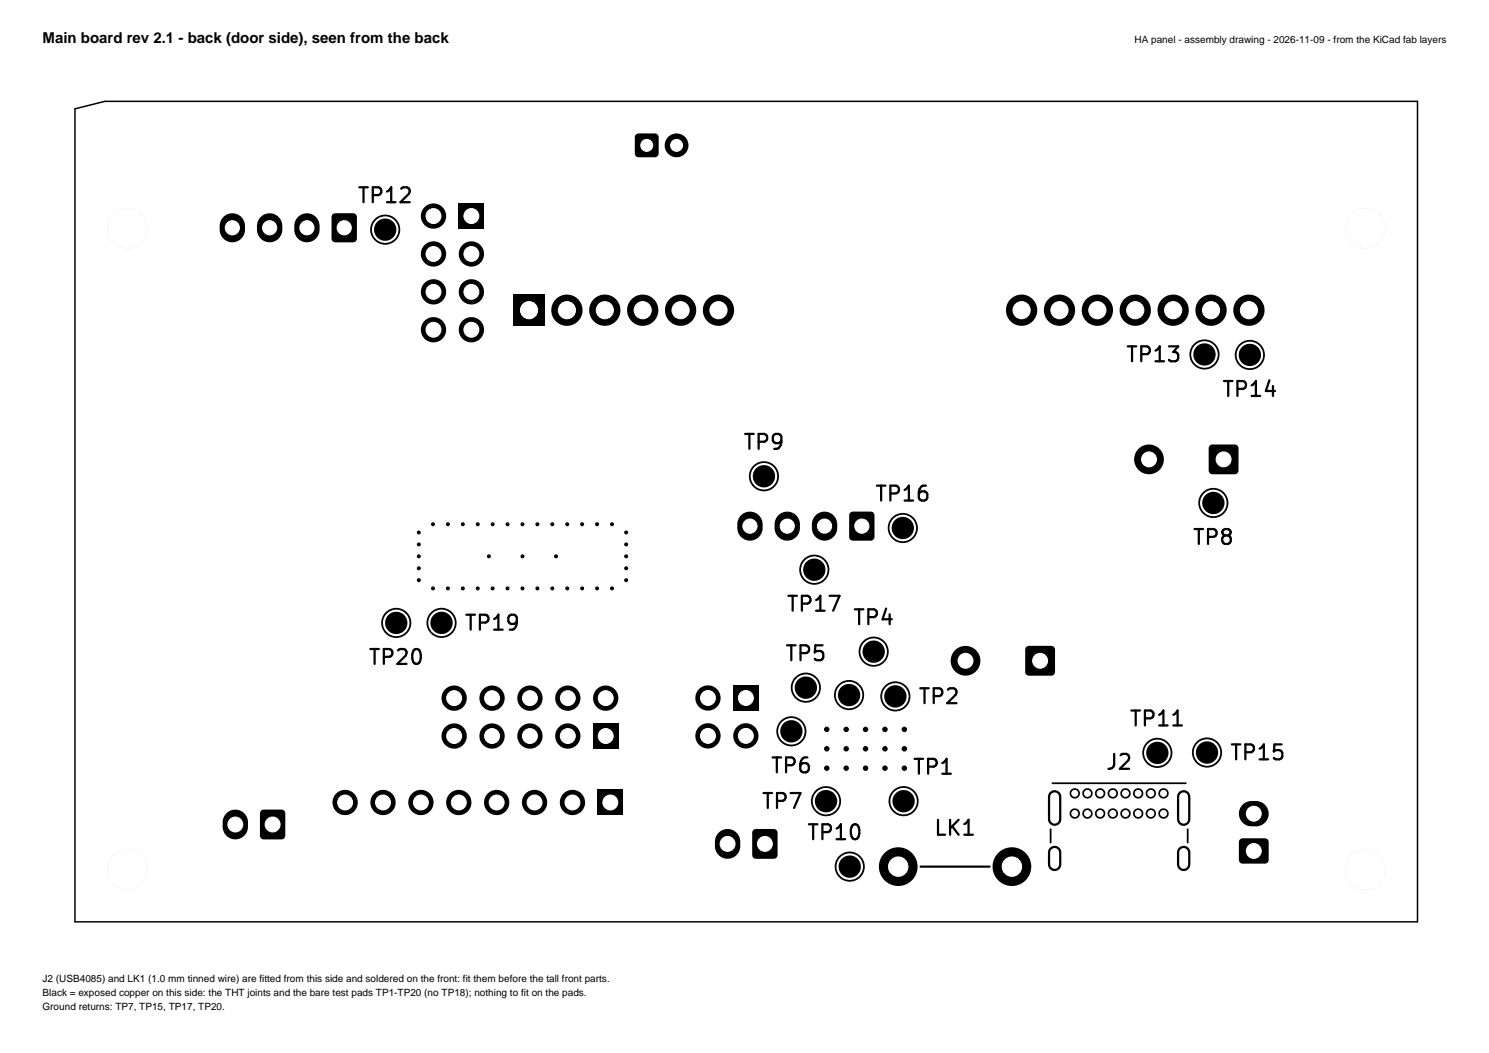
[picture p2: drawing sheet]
<svg xmlns="http://www.w3.org/2000/svg" width="420mm" height="297mm" viewBox="0 0 420 297" stroke-linecap="round" stroke-linejoin="round" font-family="sans-serif">
<g fill="#000">
<path d="M179.4 37.9l.7-.3h4.6a1.05 1.05 0 0 1 1.1 1.1v4.6a1.05 1.05 0 0 1-1.1 1.1h-4.6a1.05 1.05 0 0 1-1-1.1v-4.6zM62.8 61.5a3.7 3.7 0 0 1 4.5-.9 3.7 3.7 0 0 1 1.8 4.2 3.6 3.6 0 0 1-4.2 3.5 3.6 3.6 0 0 1-2.9-4.6l.1-1zM73.3 61.5a3.7 3.7 0 0 1 4.5-.9 3.7 3.7 0 0 1 1.8 4.2 3.6 3.6 0 0 1-4.1 3.5 3.6 3.6 0 0 1-3-4.6l.1-1zM84.3 61a3.7 3.7 0 0 1 4.3-.2 3.7 3.7 0 0 1 1.6 4 3.6 3.6 0 0 1-4.2 3.5 3.6 3.6 0 0 1-3-4.6v-.3a3.6 3.6 0 0 1 1.3-2.4zM93.8 60.5l.8-.4h5a1.05 1.05 0 0 1 1.1 1.1v6.1a1.05 1.05 0 0 1-1.1 1h-5a1.05 1.05 0 0 1-1.1-1v-6.1zM129.4 57.4h7.1v7.1h-7.1zM144.8 83.1h8.8v8.8h-8.8zM341.2 125.7l.8-.3h6.3a1.05 1.05 0 0 1 1 1v6.3a1.05 1.05 0 0 1-1 1.1h-6.3a1.05 1.05 0 0 1-1.1-1.1v-6.3zM209.3 145.1a3.7 3.7 0 0 1 4.3-.2 3.7 3.7 0 0 1 1.5 4 3.6 3.6 0 0 1-4.2 3.6 3.6 3.6 0 0 1-2.9-4.6v-.4a3.6 3.6 0 0 1 1.3-2.4zM219.8 145.1a3.7 3.7 0 0 1 4.3-.2 3.7 3.7 0 0 1 1.5 4 3.6 3.6 0 0 1-4.1 3.6 3.6 3.6 0 0 1-3-4.6v-.4a3.6 3.6 0 0 1 1.3-2.4zM229.8 145.6a3.7 3.7 0 0 1 4.5-.9 3.7 3.7 0 0 1 1.9 4.2 3.6 3.6 0 0 1-4.2 3.6 3.6 3.6 0 0 1-3-4.6l.2-1.1zM239.8 144.6l.8-.3h5a1.05 1.05 0 0 1 1.1 1v6.1a1.05 1.05 0 0 1-1.1 1.1h-5a1.05 1.05 0 0 1-1.1-1.1v-6.1z"/>
<path d="M289.5 182.5l.7-.3h6.3a1.05 1.05 0 0 1 1.1 1v6.3a1.05 1.05 0 0 1-1.1 1.1h-6.3a1.05 1.05 0 0 1-1-1.1v-6.3zM167.3 204h7.1v7.2h-7.1zM206.8 193.3h7.2v7.1h-7.2zM64.1 229.2a3.6 3.6 0 0 1 3.8-.5 3.6 3.6 0 0 1 2.1 3.2 3.8 3.8 0 0 1-4.7 4.7 4.4 4.4 0 0 1-2.3-5.7zM73.6 228.7l.8-.4h5a1.05 1.05 0 0 1 1.1 1.1v6.3a1.05 1.05 0 0 1-1.1 1.1h-5a1.05 1.05 0 0 1-1.1-1.1v-6.3zM168.6 222.8h7.1v7.1h-7.1zM202.5 235.1a3.6 3.6 0 0 1 3.9-1.1 3.6 3.6 0 0 1 2.4 3.4 3.8 3.8 0 0 1-4.6 4.7 4.4 4.4 0 0 1-2.4-5.7zM212.5 234.1l.7-.3h5.1a1.05 1.05 0 0 1 1 1.1v6.3a1.05 1.05 0 0 1-1 1h-5.1a1.05 1.05 0 0 1-1-1v-6.3zM296.3 238.9a1.89 1.89 0 0 1 2-.2 1.89 1.89 0 0 1 1.1 1.7v3.4a1.89 1.89 0 0 1-1.9 1.9 1.89 1.89 0 0 1-1.9-1.9v-3.6zM296 223.6a1.89 1.89 0 0 1 2.1-.6 1.89 1.89 0 0 1 1.3 1.7v6.4a1.89 1.89 0 0 1-1.9 1.8 1.89 1.89 0 0 1-1.9-1.8v-6.4zM332.4 239.3a1.89 1.89 0 0 1 2.1-.7 1.89 1.89 0 0 1 1.3 1.8v3.4a1.89 1.89 0 0 1-1.9 1.9 1.89 1.89 0 0 1-1.9-1.9v-3.6zM332.4 223.6a1.89 1.89 0 0 1 2.1-.6 1.89 1.89 0 0 1 1.3 1.7v6.4a1.89 1.89 0 0 1-1.9 1.8 1.89 1.89 0 0 1-1.9-1.8v-6.4z"/>
<path d="M349.8 236.8l.7-.4h6.3a1.05 1.05 0 0 1 1.1 1.1v5a1.05 1.05 0 0 1-1.1 1.1h-6.3a1.05 1.05 0 0 1-1.1-1.1v-5zM350.8 226.7a5.1 5.1 0 0 1 6.2 .5 3.6 3.6 0 0 1 .5 3.8 3.6 3.6 0 0 1-3.2 2.1 3.8 3.8 0 0 1-3.9-1.2 3.8 3.8 0 0 1-.5-4.1z"/>
<circle cx="190.8" cy="41" r="3.4"/>
<circle cx="35.9" cy="64.4" r="5.7"/>
<circle cx="108.6" cy="64.8" r="3.2"/>
<circle cx="122.3" cy="71.6" r="3.6"/>
<circle cx="122.3" cy="60.9" r="3.6"/>
<circle cx="133" cy="71.6" r="3.6"/>
<circle cx="385.1" cy="64.4" r="5.7"/>
<circle cx="122.3" cy="93" r="3.6"/>
<circle cx="122.3" cy="82.3" r="3.6"/>
<circle cx="133" cy="93" r="3.6"/>
<circle cx="133" cy="82.3" r="3.6"/>
<circle cx="159.9" cy="87.5" r="4.4"/>
<circle cx="170.6" cy="87.5" r="4.4"/>
<circle cx="181.3" cy="87.5" r="4.4"/>
<circle cx="192" cy="87.5" r="4.4"/>
<circle cx="202.7" cy="87.5" r="4.4"/>
<circle cx="288.2" cy="87.5" r="4.4"/>
<circle cx="298.8" cy="87.5" r="4.4"/>
<circle cx="309.5" cy="87.5" r="4.4"/>
<circle cx="320.2" cy="87.5" r="4.4"/>
<circle cx="330.9" cy="87.5" r="4.4"/>
<circle cx="339.7" cy="100" r="3.2"/>
<circle cx="341.6" cy="87.5" r="4.4"/>
<circle cx="352.3" cy="87.5" r="4.4"/>
<circle cx="352.5" cy="100.1" r="3.2"/>
<circle cx="215.5" cy="134.3" r="3.2"/>
<circle cx="324.1" cy="129.6" r="4.2"/>
<circle cx="254.7" cy="148.9" r="3.2"/>
<circle cx="342.2" cy="141.9" r="3.2"/>
<circle cx="111.8" cy="175.7" r="3.2"/>
<circle cx="124.5" cy="175.7" r="3.2"/>
<circle cx="229.7" cy="160.7" r="3.2"/>
<circle cx="128.1" cy="196.9" r="3.6"/>
<circle cx="138.8" cy="196.9" r="3.6"/>
<circle cx="149.5" cy="196.9" r="3.6"/>
<circle cx="160.2" cy="196.9" r="3.6"/>
<circle cx="170.9" cy="196.9" r="3.6"/>
<circle cx="199.7" cy="196.9" r="3.6"/>
<circle cx="227.3" cy="194" r="3.2"/>
<circle cx="239.5" cy="196" r="3.2"/>
<circle cx="246.4" cy="183.8" r="3.2"/>
<circle cx="252.6" cy="196.4" r="3.2"/>
<circle cx="272.3" cy="186.4" r="4.2"/>
<circle cx="128.1" cy="207.6" r="3.6"/>
<circle cx="138.8" cy="207.6" r="3.6"/>
<circle cx="149.5" cy="207.6" r="3.6"/>
<circle cx="160.2" cy="207.6" r="3.6"/>
<circle cx="199.7" cy="207.6" r="3.6"/>
<circle cx="210.4" cy="207.6" r="3.6"/>
<circle cx="223.2" cy="206.3" r="3.2"/>
<circle cx="326.4" cy="212.4" r="3.2"/>
<circle cx="340.5" cy="212.3" r="3.2"/>
<circle cx="97.3" cy="226.3" r="3.6"/>
<circle cx="108" cy="226.3" r="3.6"/>
<circle cx="118.7" cy="226.3" r="3.6"/>
<circle cx="129.4" cy="226.3" r="3.6"/>
<circle cx="140.1" cy="226.3" r="3.6"/>
<circle cx="150.8" cy="226.3" r="3.6"/>
<circle cx="161.5" cy="226.3" r="3.6"/>
<circle cx="233" cy="226" r="3.2"/>
<circle cx="254.9" cy="226" r="3.2"/>
<circle cx="303.2" cy="223.8" r="1.47"/>
<circle cx="303.2" cy="229.5" r="1.47"/>
<circle cx="306.7" cy="229.5" r="1.47"/>
<circle cx="306.7" cy="223.8" r="1.47"/>
<circle cx="310.3" cy="223.8" r="1.47"/>
<circle cx="310.3" cy="229.5" r="1.47"/>
<circle cx="313.9" cy="229.5" r="1.47"/>
<circle cx="313.9" cy="223.8" r="1.47"/>
<circle cx="317.5" cy="229.5" r="1.47"/>
<circle cx="317.5" cy="223.8" r="1.47"/>
<circle cx="321" cy="229.5" r="1.47"/>
<circle cx="321" cy="223.8" r="1.47"/>
<circle cx="324.6" cy="223.8" r="1.47"/>
<circle cx="324.6" cy="229.5" r="1.47"/>
<circle cx="328.2" cy="223.8" r="1.47"/>
<circle cx="328.2" cy="229.5" r="1.47"/>
<circle cx="35.9" cy="245.3" r="5.7"/>
<circle cx="239.7" cy="244.4" r="3.2"/>
<circle cx="253.4" cy="244.4" r="5.5"/>
<circle cx="285.4" cy="244.4" r="5.5"/>
<circle cx="385.1" cy="245.3" r="5.7"/>
</g>
<path d="M331 204.6h2.4M272 235.4h2.4M259.7 244.4h19.4" fill="none" stroke="#000" stroke-width=".63"/>
<g fill="none" stroke="#000" stroke-width=".5">
<path d="M296.3 233.9v3.8M296.8 220.9h37.7M335 233.9v3.8"/>
<circle cx="108.6" cy="64.8" r="4"/>
<circle cx="339.7" cy="100" r="4"/>
<circle cx="352.5" cy="100.1" r="4"/>
<circle cx="215.5" cy="134.3" r="4"/>
<circle cx="254.7" cy="148.9" r="4"/>
<circle cx="342.2" cy="141.9" r="4"/>
<circle cx="111.8" cy="175.7" r="4"/>
<circle cx="124.5" cy="175.7" r="4"/>
<circle cx="229.7" cy="160.7" r="4"/>
<circle cx="227.3" cy="194" r="4"/>
<circle cx="239.5" cy="196" r="4"/>
<circle cx="246.4" cy="183.8" r="4"/>
<circle cx="252.6" cy="196.4" r="4"/>
<circle cx="223.2" cy="206.3" r="4"/>
<circle cx="326.4" cy="212.4" r="4"/>
<circle cx="340.5" cy="212.3" r="4"/>
<circle cx="233" cy="226" r="4"/>
<circle cx="254.9" cy="226" r="4"/>
<circle cx="239.7" cy="244.4" r="4"/>
</g>
<path d="M21.1 30.7l8.5-2.1h370.2v231.4h-378.7z" fill="none" stroke="#000" stroke-width=".42"/>
<g fill="#fff" stroke="#fff" stroke-width=".28">
<circle cx="76.9" cy="232.5" r="2.1"/>
<circle cx="66.4" cy="232.5" r="2.1"/>
<circle cx="133" cy="60.9" r="2.1"/>
<circle cx="122.3" cy="60.9" r="2.1"/>
<circle cx="133" cy="71.6" r="2.1"/>
<circle cx="122.3" cy="71.6" r="2.1"/>
<circle cx="133" cy="82.3" r="2.1"/>
<circle cx="122.3" cy="82.3" r="2.1"/>
<circle cx="133" cy="93" r="2.1"/>
<circle cx="122.3" cy="93" r="2.1"/>
<circle cx="345.1" cy="129.6" r="2.1"/>
<circle cx="324.1" cy="129.6" r="2.1"/>
<circle cx="149.2" cy="87.5" r="2.42"/>
<circle cx="159.9" cy="87.5" r="2.42"/>
<circle cx="170.6" cy="87.5" r="2.42"/>
<circle cx="181.3" cy="87.5" r="2.42"/>
<circle cx="192" cy="87.5" r="2.42"/>
<circle cx="202.7" cy="87.5" r="2.42"/>
<circle cx="288.2" cy="87.5" r="2.42"/>
<circle cx="298.8" cy="87.5" r="2.42"/>
<circle cx="309.5" cy="87.5" r="2.42"/>
<circle cx="320.2" cy="87.5" r="2.42"/>
<circle cx="330.9" cy="87.5" r="2.42"/>
<circle cx="341.6" cy="87.5" r="2.42"/>
<circle cx="352.3" cy="87.5" r="2.42"/>
<circle cx="35.9" cy="245.3" r="5.7"/>
<circle cx="243.1" cy="148.4" r="2"/>
<circle cx="232.6" cy="148.4" r="2"/>
<circle cx="222.1" cy="148.4" r="2"/>
<circle cx="211.5" cy="148.4" r="2"/>
<circle cx="170.9" cy="207.6" r="2.1"/>
<circle cx="170.9" cy="196.9" r="2.1"/>
<circle cx="160.2" cy="207.6" r="2.1"/>
<circle cx="160.2" cy="196.9" r="2.1"/>
<circle cx="149.5" cy="207.6" r="2.1"/>
<circle cx="149.5" cy="196.9" r="2.1"/>
<circle cx="138.8" cy="207.6" r="2.1"/>
<circle cx="138.8" cy="196.9" r="2.1"/>
<circle cx="128.1" cy="207.6" r="2.1"/>
<circle cx="128.1" cy="196.9" r="2.1"/>
<circle cx="97.1" cy="64.2" r="2"/>
<circle cx="86.6" cy="64.2" r="2"/>
<circle cx="76.1" cy="64.2" r="2"/>
<circle cx="65.5" cy="64.2" r="2"/>
<circle cx="353.7" cy="240" r="2.1"/>
<circle cx="353.7" cy="229.5" r="2.1"/>
<circle cx="182.4" cy="41" r="1.68"/>
<circle cx="190.8" cy="41" r="1.68"/>
<circle cx="385.1" cy="64.4" r="5.7"/>
<circle cx="172.2" cy="226.3" r="2.1"/>
<circle cx="161.5" cy="226.3" r="2.1"/>
<circle cx="150.8" cy="226.3" r="2.1"/>
<circle cx="140.1" cy="226.3" r="2.1"/>
<circle cx="129.4" cy="226.3" r="2.1"/>
<circle cx="118.7" cy="226.3" r="2.1"/>
<circle cx="108" cy="226.3" r="2.1"/>
<circle cx="97.3" cy="226.3" r="2.1"/>
<circle cx="293.4" cy="186.4" r="2.1"/>
<circle cx="272.3" cy="186.4" r="2.1"/>
<circle cx="385.1" cy="245.3" r="5.7"/>
<circle cx="35.9" cy="64.4" r="5.7"/>
<circle cx="210.4" cy="196.9" r="2.1"/>
<circle cx="199.7" cy="196.9" r="2.1"/>
<circle cx="210.4" cy="207.6" r="2.1"/>
<circle cx="199.7" cy="207.6" r="2.1"/>
<circle cx="215.7" cy="238" r="2.1"/>
<circle cx="205.2" cy="238" r="2.1"/>
<circle cx="253.4" cy="244.4" r="2.73"/>
<circle cx="285.4" cy="244.4" r="2.73"/>
<circle cx="303.2" cy="223.8" r=".84"/>
<circle cx="306.7" cy="223.8" r=".84"/>
<circle cx="310.3" cy="223.8" r=".84"/>
<circle cx="313.9" cy="223.8" r=".84"/>
<circle cx="317.5" cy="223.8" r=".84"/>
<circle cx="321" cy="223.8" r=".84"/>
<circle cx="324.6" cy="223.8" r=".84"/>
<circle cx="328.2" cy="223.8" r=".84"/>
<circle cx="328.2" cy="229.5" r=".84"/>
<circle cx="324.6" cy="229.5" r=".84"/>
<circle cx="321" cy="229.5" r=".84"/>
<circle cx="317.5" cy="229.5" r=".84"/>
<circle cx="313.9" cy="229.5" r=".84"/>
<circle cx="310.3" cy="229.5" r=".84"/>
<circle cx="306.7" cy="229.5" r=".84"/>
<circle cx="303.2" cy="229.5" r=".84"/>
</g>
<g fill="#000" stroke="#000" stroke-width=".28">
<circle cx="118.1" cy="150.2" r=".42"/>
<circle cx="118.1" cy="153.6" r=".42"/>
<circle cx="118.1" cy="156.9" r=".42"/>
<circle cx="122.1" cy="147.9" r=".42"/>
<circle cx="126.3" cy="147.9" r=".42"/>
<circle cx="130.5" cy="147.9" r=".42"/>
<circle cx="134.8" cy="147.9" r=".42"/>
<circle cx="137.9" cy="156.9" r=".42"/>
<circle cx="139" cy="147.9" r=".42"/>
<circle cx="143.2" cy="147.9" r=".42"/>
<circle cx="147.4" cy="147.9" r=".42"/>
<circle cx="147.4" cy="156.9" r=".42"/>
<circle cx="151.6" cy="147.9" r=".42"/>
<circle cx="155.8" cy="147.9" r=".42"/>
<circle cx="156.8" cy="156.9" r=".42"/>
<circle cx="160" cy="147.9" r=".42"/>
<circle cx="164.2" cy="147.9" r=".42"/>
<circle cx="168.4" cy="147.9" r=".42"/>
<circle cx="172.6" cy="147.9" r=".42"/>
<circle cx="176.6" cy="150.2" r=".42"/>
<circle cx="176.6" cy="153.6" r=".42"/>
<circle cx="176.6" cy="156.9" r=".42"/>
<circle cx="118.1" cy="160.3" r=".42"/>
<circle cx="118.1" cy="163.7" r=".42"/>
<circle cx="122.1" cy="166" r=".42"/>
<circle cx="126.3" cy="166" r=".42"/>
<circle cx="130.5" cy="166" r=".42"/>
<circle cx="134.8" cy="166" r=".42"/>
<circle cx="139" cy="166" r=".42"/>
<circle cx="143.2" cy="166" r=".42"/>
<circle cx="147.4" cy="166" r=".42"/>
<circle cx="151.6" cy="166" r=".42"/>
<circle cx="155.8" cy="166" r=".42"/>
<circle cx="160" cy="166" r=".42"/>
<circle cx="164.2" cy="166" r=".42"/>
<circle cx="168.4" cy="166" r=".42"/>
<circle cx="172.6" cy="166" r=".42"/>
<circle cx="176.6" cy="160.3" r=".42"/>
<circle cx="176.6" cy="163.7" r=".42"/>
<circle cx="233.2" cy="216.7" r=".63"/>
<circle cx="233.2" cy="211.2" r=".63"/>
<circle cx="233.2" cy="205.7" r=".63"/>
<circle cx="238.7" cy="216.7" r=".63"/>
<circle cx="238.7" cy="211.2" r=".63"/>
<circle cx="238.7" cy="205.7" r=".63"/>
<circle cx="244.1" cy="216.7" r=".63"/>
<circle cx="244.1" cy="211.2" r=".63"/>
<circle cx="244.1" cy="205.7" r=".63"/>
<circle cx="249.6" cy="216.7" r=".63"/>
<circle cx="249.6" cy="211.2" r=".63"/>
<circle cx="249.6" cy="205.7" r=".63"/>
<circle cx="255.1" cy="216.7" r=".63"/>
<circle cx="255.1" cy="211.2" r=".63"/>
<circle cx="255.1" cy="205.7" r=".63"/>
</g>
<path d="M297.5 224.7v6.4M333.9 224.7v6.4M297.5 240.4v3.4M333.9 240.4v3.4" fill="none" stroke="#fff" stroke-width="2.5"/>
<g font-size="5.9">
<text x="100.4" y="58.2">TP12</text>
<text x="317.2" y="103">TP13</text>
<text x="344.3" y="112.8">TP14</text>
<text x="209.3" y="127.7">TP9</text>
<text x="246.4" y="142.3">TP16</text>
<text x="336" y="154.6">TP8</text>
<text x="221.5" y="173.4">TP17</text>
<text x="130.6" y="178.7">TP19</text>
<text x="240.2" y="177.2">TP4</text>
<text x="103.5" y="188.4">TP20</text>
<text x="221.1" y="187.4">TP5</text>
<text x="258.6" y="199.5">TP2</text>
<text x="318.2" y="205.7">TP11</text>
<text x="346.5" y="215.3">TP15</text>
<text x="217" y="219">TP6</text>
<text x="257.1" y="219.4">TP1</text>
<text x="311.5" y="218">J2</text>
<text x="214.4" y="229">TP7</text>
<text x="227.2" y="237.8">TP10</text>
<text x="263.1" y="236.6">LK1</text>
</g>
<text font-size="4.2" x="12" y="12">Main board rev 2.1 - back (door side), seen from the back</text>
<g font-size="2.8">
<text x="320" y="12">HA panel - assembly drawing - 2026-11-09 - from the KiCad fab layers</text>
<text x="12" y="277">J2 (USB4085) and LK1 (1.0 mm tinned wire) are fitted from this side and soldered on the front: fit them before the tall front parts.</text>
<text x="12" y="281">Black = exposed copper on this side: the THT joints and the bare test pads TP1-TP20 (no TP18); nothing to fit on the pads.</text>
<text x="12" y="285">Ground returns: TP7, TP15, TP17, TP20.</text>
</g>
</svg>
